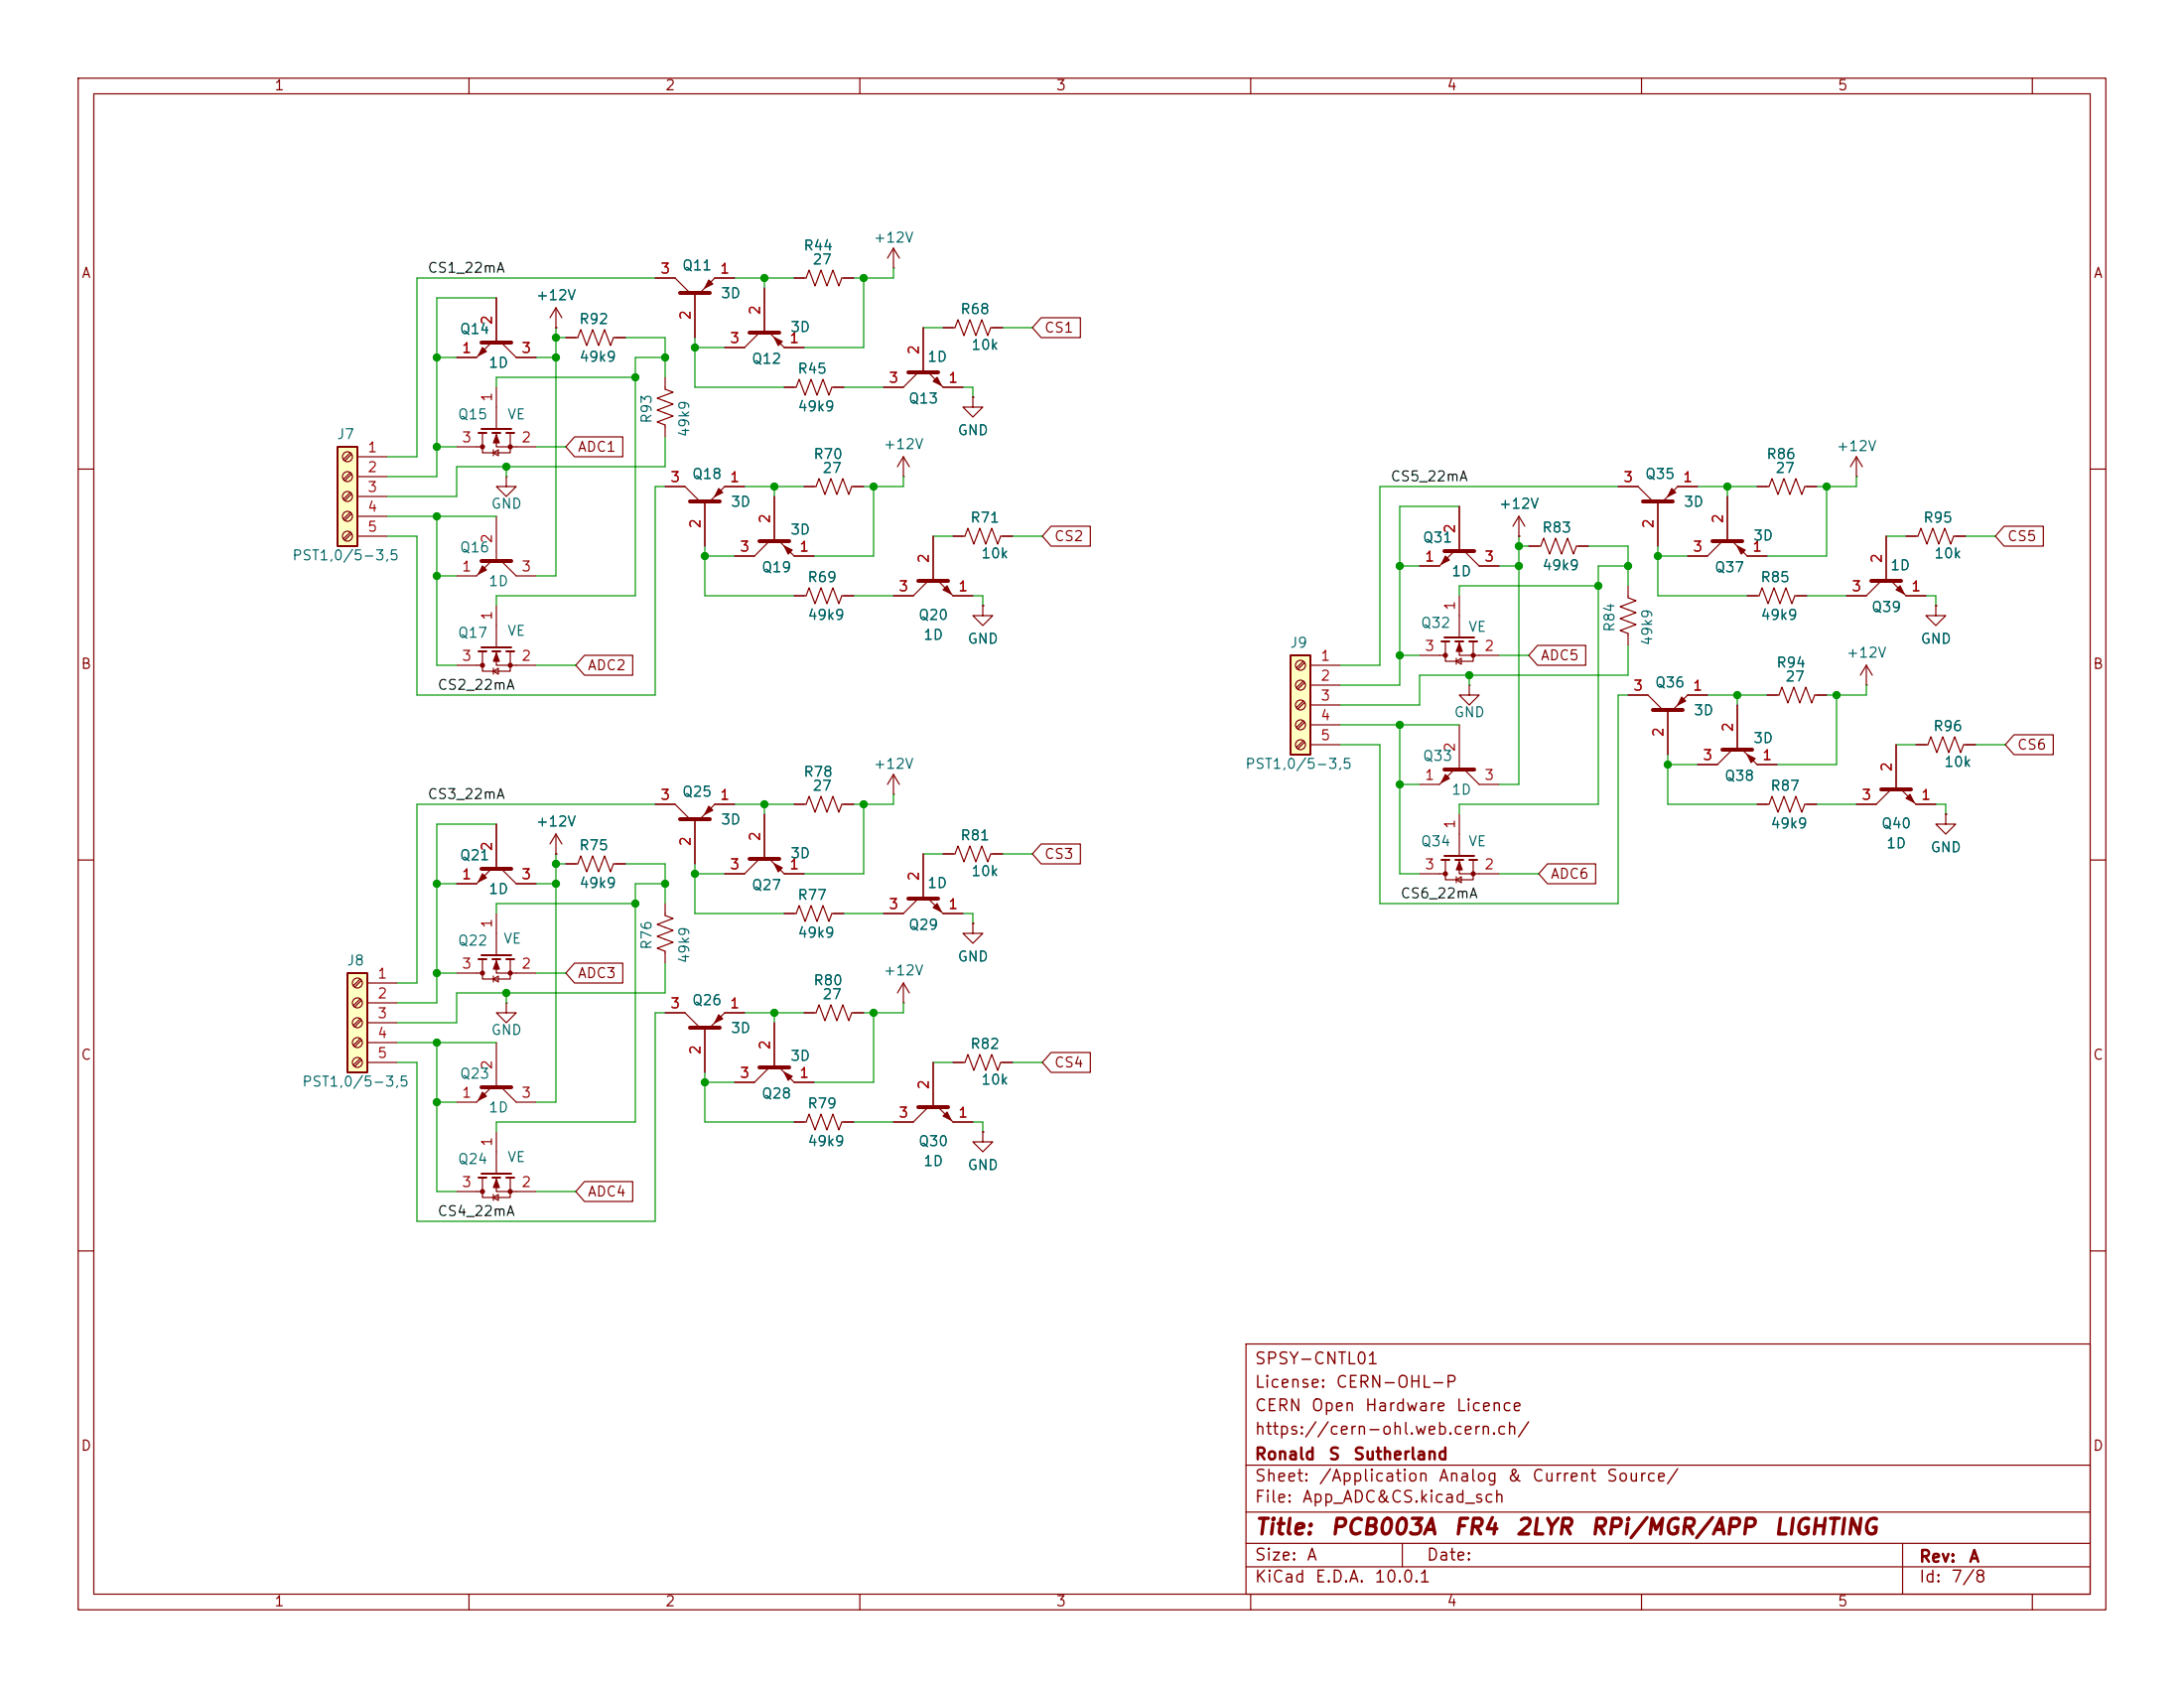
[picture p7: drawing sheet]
<svg xmlns="http://www.w3.org/2000/svg" width="279mm" height="216mm" viewBox="0 0 279 216" stroke-linecap="round" stroke-linejoin="round" font-family="sans-serif">
<g fill="none" stroke="#840000" stroke-width=".15">
<path d="M10 10h259.4v195.9h-259.4zM12 12h255.4v191.9h-255.4zM60 10v2M110 10v2M160 10v2M210 10v2M260 10v2M237.5 58.4l-.8 1.3M237.5 58.4l.8 1.3M237.5 58.4v2.6M10 60h2M63.5 77.5v5.3"/>
<path d="M208.3 74.9v1.6l1 .3-2 .8 2 .8-2 .7 2 .8-2 .7 1 .4v1.6M223.5 76.2h1.5l.4-1 .8 2 .7-2 .8 2 .8-2 .7 2 .4-1h1.5M224.8 62.2h1.5l.4-1 .8 2 .7-2 .8 2 .7-2 .8 2 .4-1h1.5M237.5 61h.1M267.4 60h2M58.4 85.1h3.3M61.7 83.3v2.6h3.6v-2.6M63.1 85.9l.7-.4v.7zM63.1 85.5v.7M63.5 83.3v1.8h5.1M188 87.6v1.3h1.2l-1.2 1.3-1.3-1.3h1.3M188 87.6h.1"/>
<path d="M208.3 88.9h2.5l1.9 1.9M213.4 90.8v5.7M218.4 88.9h-2.5l-1.9 1.9M221.6 95.9l-1.9 1.9h-2.5M222.2 90.2v5.7M222.9 95.9l1.9 1.9h2.5M238.8 87.6h.1M238.8 85.1l-.8 1.3M238.8 85.1l.7 1.3M238.8 85.1v2.5M10 110h2M62.9 111.1l-1.9 1.9h-2.6"/>
<path d="M63.5 105.4v5.7M64.1 111.1l1.9 1.9h2.6M248.9 104.1v1.3h1.3l-1.3 1.3-1.3-1.3h1.3M248.9 104.1h.1M267.4 110h2M62.9 139.1l-1.9 1.9h-2.6M63.5 133.4v5.7M64.1 139.1l1.9 1.9h2.6M64.8 128.3v1.2h1.2l-1.2 1.3-1.3-1.3h1.3M64.8 128.3h.1M58.4 152.4h3.3M61.7 150.6v2.6h3.6v-2.6"/>
<path d="M63.1 153.2l.7-.4v.7zM63.1 152.8v.7M63.5 150.6v1.8h5.1M63.5 144.8v5.3M10 160h2M159.4 171.9h108v32h-108zM267.4 160h2M159.4 197.4h108M159.4 193.4h108M159.4 187.4h108M179.4 197.4v3M243.4 197.4v6.5"/>
<path d="M60 203.9v2M110 203.9v2M159.4 200.4h108M160 203.9v2M210 203.9v2M260 203.9v2"/>
</g>
<path d="M211.5 90.8h3.8M220.3 95.9h3.9M61.6 111.1h3.8M61.6 139.1h3.8" fill="none" stroke="#840000" stroke-width=".51"/>
<g fill="#840000" stroke="#840000" stroke-width=".15">
<path d="M61.7 111.8l.5 .5-1 .5z"/>
<path d="M63.5 150.9l.4 1h-.8z"/>
<path d="M61.7 139.7l.5 .5-1 .5z"/>
<path d="M215.1 89.2l.5 .5-1 .5z"/>
<path d="M223.5 96.5l1 .5-.5 .5z"/>
<path d="M63.5 83.6l.4 1h-.8z"/>
<circle cx="61.7" cy="152.4" r=".25"/>
<circle cx="65.3" cy="152.4" r=".25"/>
<circle cx="61.7" cy="85.1" r=".25"/>
<circle cx="65.3" cy="85.1" r=".25"/>
</g>
<path d="M61.2 83.3h1M61.6 82.8h3.8M63 83.3h1M64.8 83.3h1M61.2 150.6h1M61.6 150.1h3.8M63 150.6h1M64.8 150.6h1" fill="none" stroke="#840000" stroke-width=".25"/>
<path d="M165.1 83.8h2.5v12.7h-2.5z" fill="#ffffc2"/>
<path d="M165.1 83.8h2.5v12.7h-2.5zM184.4 110h1M184.8 109.5h3.8M186.2 110h1M188 110h1" fill="none" stroke="#840000" stroke-width=".25"/>
<g fill="none" stroke="#840000" stroke-width=".15">
<path d="M195.6 69.9h1.5l.4-1.1 .7 2.1 .8-2.1 .8 2.1 .7-2.1 .8 2.1 .4-1h1.5M220.3 69.2l-1.9 1.9h-2.5M221 63.5v5.7M221.6 69.2l1.9 1.9h2.6M240.7 74.3l-1.9 1.9h-2.6M241.3 68.6v5.7M241.9 74.3l1.9 1.9h2.6M166.7 84.6l-.8 .8M166.7 87.1l-.8 .9M166.7 89.7l-.8 .8M166.7 92.2l-.8 .8M166.7 94.7l-.8 .9"/>
<path d="M166.9 84.8l-.9 .8M166.9 87.3l-.9 .8M166.9 89.8l-.9 .9M166.9 92.4l-.9 .8M166.9 94.9l-.9 .9M167.6 85.1h3.8M167.6 87.6h3.8M167.6 90.2h3.8M167.6 92.7h3.8M167.6 95.3h3.8M186.1 98.4l-2 1.9h-2.5M186.7 92.7v5.7"/>
<path d="M187.3 98.4l1.9 1.9h2.6M245.1 95.3h1.5l.4-1.1 .8 2.1 .7-2.1 .8 2.1 .8-2.1 .7 2.1 .4-1h1.5M181.6 111.8h3.3M184.9 110v2.5h3.6v-2.5M186.3 112.5l.6-.4v.8zM186.3 112.1v.8M186.7 110v1.8h5.1M186.7 104.1v5.4"/>
<circle cx="166.4" cy="87.6" r=".63"/>
<circle cx="166.4" cy="90.2" r=".63"/>
<circle cx="166.4" cy="95.2" r=".63"/>
<circle cx="166.4" cy="85.1" r=".63"/>
<circle cx="166.4" cy="92.7" r=".63"/>
</g>
<path d="M219.1 69.2h3.8M239.4 74.3h3.8M184.8 98.4h3.8" fill="none" stroke="#840000" stroke-width=".51"/>
<g fill="#840000" stroke="#840000" stroke-width=".15">
<path d="M222.2 69.9l1.1 .5-.5 .5z"/>
<path d="M184.9 99.1l.5 .5-1 .5z"/>
<path d="M186.7 110.2l.4 1.1h-.8z"/>
<path d="M242.6 75.4l.5-.5 .5 1z"/>
<circle cx="184.9" cy="111.8" r=".25"/>
<circle cx="188.5" cy="111.8" r=".25"/>
</g>
<path d="M43.2 57.2h2.5v12.7h-2.5z" fill="#ffffc2"/>
<path d="M43.2 57.2h2.5v12.7h-2.5zM61.2 122.7h1M61.6 122.2h3.8M63 122.7h1M64.8 122.7h1" fill="none" stroke="#840000" stroke-width=".25"/>
<g fill="none" stroke="#840000" stroke-width=".15">
<path d="M44.8 57.9l-.9 .9M45 58.1l-.9 .8M45.7 58.4h3.8M44.8 60.5l-.9 .8M44.8 63l-.9 .8M44.8 65.5l-.9 .9M44.8 68.1l-.9 .8M45 60.6l-.9 .9M45 63.2l-.9 .8M45 65.7l-.9 .8M45 68.2l-.9 .9M45.7 61h3.8"/>
<path d="M45.7 63.5h3.8M45.7 66h3.8M45.7 68.6h3.8M247.6 77.5v1.2h1.3l-1.3 1.3-1.2-1.3h1.2M247.6 77.5h.1M242.6 95.3v5.7M63.5 116.8v5.4M241.9 101l-1.9 1.9h-2.5M243.2 101l1.9 1.9h2.5M58.4 124.5h3.3M61.7 122.7v2.5h3.6v-2.5M63.1 125.2l.7-.4v.8z"/>
<path d="M63.1 124.8v.8M63.5 122.7v1.8h5.1"/>
<circle cx="44.4" cy="58.4" r=".63"/>
<circle cx="44.4" cy="66" r=".63"/>
<circle cx="44.4" cy="63.5" r=".63"/>
<circle cx="44.4" cy="61" r=".63"/>
<circle cx="44.4" cy="68.6" r=".63"/>
</g>
<g fill="#840000" stroke="#840000" stroke-width=".15">
<path d="M63.5 122.9l.4 1.1h-.8z"/>
<path d="M243.8 102.1l.5-.5 .6 1z"/>
<circle cx="61.7" cy="124.5" r=".25"/>
<circle cx="65.3" cy="124.5" r=".25"/>
</g>
<path d="M240.7 101h3.8" fill="none" stroke="#840000" stroke-width=".51"/>
<path d="M44.4 124.5h2.6v12.7h-2.6z" fill="#ffffc2"/>
<path d="M61.2 55.4h1M61.6 54.9h3.8M63 55.4h1M64.8 55.4h1M184.4 82h1M184.8 81.5h3.8M186.2 82h1M188 82h1M44.4 124.5h2.6v12.7h-2.6z" fill="none" stroke="#840000" stroke-width=".25"/>
<g fill="none" stroke="#840000" stroke-width=".15">
<path d="M63.5 38.1v5.7M71.1 39.4v2.5M71.1 39.4l-.7 1.2M71.1 39.4l.8 1.2M83.8 35.6h2.6l1.9 1.9M88.9 37.5v5.7M94 35.6h-2.6l-1.9 1.9M97.8 36.8v5.7M101.6 35.6h1.5l.4-1.1 .8 2.1 .7-2.1 .8 2.1 .8-2.1 .7 2.1 .4-1h1.5M114.3 34.3h.1M114.3 31.8v2.5M114.3 31.8l-.8 1.2"/>
<path d="M114.3 31.8l.8 1.2M58.4 57.2h3.3M61.7 55.4v2.5h3.6v-2.5M62.9 43.8l-1.9 1.9h-2.6M63.1 57.9l.7-.4v.8zM63.1 57.5v.8M63.5 55.4v1.8h5.1M63.5 49.5v5.4M64.1 43.8l1.9 1.9h2.6M71.1 41.9h.1M72.4 43.2h1.5l.4-1 .8 2 .7-2 .8 2 .7-2 .8 2 .4-1h1.5M73.5 55.9h6.2v2.5h-6.2l-1.1-1.2z"/>
<path d="M85.1 48.3v1.5l1 .4-2 .7 2 .8-2 .8 2 .7-2 .8 1 .4v1.5M97.2 42.5l-2 2h-2.5M98.4 42.5l1.9 2h2.6M100.3 49.5h1.6l.3-1 .8 2 .8-2 .7 2 .8-2 .7 2 .4-1h1.5M115.6 58.4v2.6M115.6 58.4l-.8 1.3M115.6 58.4l.7 1.3M117.5 47.6l-1.9 1.9h-2.6M118.1 41.9v5.7M118.7 47.6l1.9 1.9h2.6M120.6 41.9h1.6l.4-1 .7 2 .8-2 .7 2 .8-2 .8 2 .3-1h1.6M124.5 50.8v1.3h1.2l-1.2 1.2-1.3-1.2h1.3"/>
<path d="M124.5 50.8h.1M133.2 40.6h5v2.6h-5l-1.1-1.3zM62.9 71.8l-1.9 1.9h-2.6M63.5 66v5.8M64.1 71.8l1.9 1.9h2.6M64.8 61v1.2h1.2l-1.2 1.3-1.3-1.3h1.3M64.8 61h.1M85.1 62.2h2.5l1.9 1.9M90.2 64.1v5.8M95.2 62.2h-2.5l-1.9 1.9M98.4 69.2l-1.9 1.9h-2.5M99.1 63.5v5.7"/>
<path d="M99.7 69.2l1.9 1.9h2.5M101.6 76.2h1.5l.4-1 .8 2 .7-2 .8 2 .8-2 .7 2 .4-1h1.5M102.9 62.2h1.5l.4-1 .7 2 .8-2 .8 2 .7-2 .8 2 .4-1h1.5M115.6 61h.1M118.7 74.3l-1.9 1.9h-2.5M119.4 68.6v5.7M120 74.3l1.9 1.9h2.6M121.9 68.6h1.5l.4-1 .8 2 .7-2 .8 2 .8-2 .7 2 .4-1h1.5M125.7 77.5v1.2h1.3l-1.3 1.3-1.2-1.3h1.2M125.7 77.5h.1M134.5 67.3h5v2.6h-5l-1.2-1.3zM186.1 70.5l-2 1.9h-2.5"/>
<path d="M186.7 64.8v5.7M186.7 76.2v5.3M187.3 70.5l1.9 1.9h2.6M194.3 68.6h.1M194.3 66l-.8 1.3M194.3 66l.8 1.3M194.3 66v2.6M195.6 69.9h1.2M201.9 69.9h1.3M207 62.2h2.5l2 1.9M212.1 64.1v5.8M215.9 71.1h2.5"/>
<path d="M217.2 62.2h-2.6l-1.9 1.9M221 63.5v5.7M223.5 71.1h2.6M223.5 76.2h1.3M224.8 62.2h1.3M229.9 76.2h1.2M231.1 62.2h1.3M236.2 76.2h2.6M241.3 68.6v5.7M243.8 68.6h1.6l.3-1 .8 2 .8-2 .7 2 .8-2 .8 2 .3-1h1.6M243.8 76.2h2.6M247.6 77.5h.1"/>
<path d="M256.4 67.3h5v2.6h-5l-1.1-1.3zM74.8 83.8h6.1v2.6h-6.1l-1.1-1.3zM114.3 99.1l-.8 1.2M114.3 99.1l.8 1.2M114.3 99.1v2.5M181.6 83.8h3.3M184.9 82v2.6h3.6v-2.6M186.3 84.6l.6-.4v.8zM186.3 84.2v.8M186.7 82v1.8h5.1M196.7 82.5h6.2v2.6h-6.2l-1.1-1.3zM208.3 88.9h2.5"/>
<path d="M213.4 90.8v5.7M215.9 88.9h2.5M217.2 97.8h2.5M222.2 90.2v5.7M224.8 97.8h2.5M226.1 88.9h1.5l.4-1 .7 2 .8-2 .8 2 .7-2 .8 2 .4-1h1.5M242.6 95.3v5.7M245.1 95.3h1.3M251.5 95.3h1.2M257.7 94h5v2.5h-5l-1.2-1.2zM58.4 113h2.6M63.5 105.4v5.7"/>
<path d="M66 113h2.6M71.1 109.2h.1M71.1 106.7l-.7 1.3M71.1 106.7l.8 1.3M71.1 106.7v2.5M72.4 110.5h1.5l.4-1 .8 2 .7-2 .8 2 .7-2 .8 2 .4-1h1.5M83.8 102.9h2.6l1.9 1.9M85.1 115.6v1.5l1 .4-2 .7 2 .8-2 .8 2 .7-2 .8 1 .4v1.5M88.9 104.8v5.7M94 102.9h-2.6l-1.9 1.9M97.2 109.9l-2 1.9h-2.5M97.8 104.1v5.8"/>
<path d="M98.4 109.9l1.9 1.9h2.6M100.3 116.8h1.6l.3-1 .8 2.1 .8-2.1 .7 2.1 .8-2.1 .7 2.1 .4-1.1h1.5M101.6 102.9h1.5l.4-1 .8 2 .7-2 .8 2 .8-2 .7 2 .4-1h1.5M114.3 101.6h.1M117.5 114.9l-1.9 1.9h-2.6M118.1 109.2v5.7M118.7 114.9l1.9 1.9h2.6M120.6 109.2h1.6l.4-1 .7 2 .8-2 .7 2 .8-2 .8 2 .3-1h1.6M124.5 118.1v1.3h1.2l-1.2 1.3-1.3-1.3h1.3M124.5 118.1h.1M133.2 107.9h5v2.6h-5l-1.1-1.3zM198 110.5h6.1v2.5h-6.1l-1.2-1.2z"/>
<path d="M224.8 102.9h1.5l.4-1 .8 2 .7-2 .8 2 .7-2 .8 2 .4-1h1.5M237.5 102.9h2.5M245.1 102.9h2.5M248.9 104.1h.1M46.1 125.2l-.9 .9M46.1 127.8l-.9 .8M46.1 130.3l-.9 .8M46.1 132.8l-.9 .9M46.1 135.4l-.9 .8M46.3 125.4l-.9 .8M46.3 127.9l-.9 .9M46.3 130.5l-.9 .8"/>
<path d="M46.3 133l-.9 .9M46.3 135.6l-.9 .8M47 125.7h3.8M47 128.3h3.8M47 130.8h3.8M47 133.4h3.8M47 135.9h3.8M73.5 123.2h6.2v2.5h-6.2l-1.1-1.2zM85.1 129.5h2.5l1.9 1.9M90.2 131.4v5.8M95.2 129.5h-2.5l-1.9 1.9M98.4 136.5l-1.9 1.9h-2.5"/>
<path d="M99.1 130.8v5.7M99.7 136.5l1.9 1.9h2.5M102.9 129.5h1.5l.4-1 .7 2.1 .8-2.1 .8 2.1 .7-2.1 .8 2.1 .4-1.1h1.5M115.6 128.3h.1M115.6 125.7l-.8 1.3M115.6 125.7l.7 1.3M115.6 125.7v2.6M119.4 135.9v5.7M121.9 135.9h1.5l.4-1 .8 2 .7-2 .8 2 .8-2 .7 2 .4-1h1.5M134.5 134.6h5v2.6h-5l-1.2-1.3zM74.8 151.1h6.1v2.6h-6.1l-1.1-1.3zM101.6 143.5h1.5l.4-1 .8 2 .7-2 .8 2 .8-2 .7 2 .4-1h1.5"/>
<path d="M118.7 141.6l-1.9 1.9h-2.5M120 141.6l1.9 1.9h2.6M125.7 144.8v1.3h1.3l-1.3 1.2-1.2-1.2h1.2M125.7 144.8h.1"/>
<circle cx="45.7" cy="125.7" r=".63"/>
<circle cx="45.7" cy="128.3" r=".63"/>
<circle cx="45.7" cy="130.8" r=".63"/>
<circle cx="45.7" cy="133.3" r=".63"/>
<circle cx="45.7" cy="135.9" r=".63"/>
</g>
<g fill="none" stroke="#840000" stroke-width=".51">
<path d="M87 37.5h3.8M61.6 43.8h3.8M95.9 42.5h3.8M116.2 47.6h3.8M61.6 71.8h3.8M88.3 64.1h3.8M97.2 69.2h3.8M117.5 74.3h3.8M184.8 70.5h3.8M210.2 64.1h3.8M87 104.8h3.8M95.9 109.9h3.8"/>
<path d="M116.2 114.9h3.8M88.3 131.4h3.8M97.2 136.5h3.8M117.5 141.6h3.8"/>
</g>
<g fill="#840000" stroke="#840000" stroke-width=".15">
<path d="M184.9 71.1l.5 .5-1 .5z"/>
<path d="M90.7 103.1l.5 .5-1 .5z"/>
<path d="M186.7 82.3l.4 1h-.8z"/>
<path d="M99.1 110.5l1 .5-.5 .5z"/>
<path d="M213.9 62.5l.5 .5-1 .5z"/>
<path d="M91.9 129.8l.6 .5-1.1 .5z"/>
<path d="M100.3 137.2l1 .5-.5 .5z"/>
<path d="M119.4 116.1l.5-.5 .5 1z"/>
<path d="M120.6 142.7l.6-.5 .5 1.1z"/>
<path d="M61.7 44.5l.5 .5-1 .5z"/>
<path d="M63.5 55.6l.4 1h-.8z"/>
<path d="M61.7 72.4l.5 .5-1 .5z"/>
<path d="M100.3 69.9l1 .5-.5 .5z"/>
<path d="M91.9 62.5l.6 .5-1.1 .5z"/>
<path d="M119.4 48.8l.5-.5 .5 1z"/>
<path d="M90.7 35.8l.5 .5-1 .5z"/>
<path d="M99.1 43.2l1 .5-.5 .5z"/>
<path d="M120.6 75.4l.6-.5 .5 1z"/>
<circle cx="184.9" cy="83.8" r=".25"/>
<circle cx="188.5" cy="83.8" r=".25"/>
<circle cx="61.7" cy="57.1" r=".25"/>
<circle cx="65.3" cy="57.1" r=".25"/>
</g>
<g fill="none" stroke="#009600" stroke-width=".15">
<path d="M63.5 38.1h-7.6v22.9h-6.4M83.8 35.6h-30.5v22.8h-3.8M94 35.6h7.6M97.8 35.6v1.2M110.5 35.6v8.9h-7.6M114.3 34.3v1.3h-5.1M55.9 45.7h2.5M55.9 57.2h2.5M64.8 59.7v1.3M68.6 45.7h2.5M68.6 57.2h3.8M71.1 41.9v31.8h-2.5"/>
<path d="M71.1 43.2h1.3M80 43.2h5.1v5.1M81.3 48.3h-17.8v1.2M85.1 45.7h-3.8v30.5h-17.8v1.3M85.1 55.9v3.8h-26.7v3.8h-8.9M88.9 43.2v6.3h11.4M88.9 44.5h3.8M107.9 49.5h5.1M118.1 41.9h2.5M123.2 49.5h1.3v1.3M128.3 41.9h3.8M49.5 66h14"/>
<path d="M55.9 66v19.1h2.5M55.9 73.7h2.5M85.1 62.2h-1.3v26.7h-30.5v-20.3h-3.8M90.2 69.9v6.3h11.4M90.2 71.1h3.8M95.2 62.2h7.7M99.1 62.2v1.3M109.2 76.2h5.1M111.8 62.2v8.9h-7.7M115.6 61v1.2h-5.1M119.4 68.6h2.5M124.5 76.2h1.2v1.3"/>
<path d="M129.5 68.6h3.8M179.1 72.4h2.5M186.7 64.8h-7.6v22.8h-7.7M191.8 72.4h2.5M194.3 68.6v31.7h-2.5M194.3 69.9h1.3M203.2 69.9h5.1v5M204.5 74.9h-17.8v1.3M207 62.2h-30.5v22.9h-5.1M208.3 72.4h-3.8v30.5h-17.8v1.2M212.1 69.9v6.3h11.4M212.1 71.1h3.8"/>
<path d="M217.2 62.2h7.6M221 62.2v1.3M231.1 76.2h5.1M233.7 62.2v8.9h-7.6M237.5 61v1.2h-5.1M241.3 68.6h2.5M246.4 76.2h1.2v1.3M251.5 68.6h3.8M68.6 85.1h5.1M171.4 92.7h15.3M179.1 92.7v19.1h2.5M179.1 83.8h2.5"/>
<path d="M188 86.4v1.2M191.8 83.8h3.8M208.3 82.6v3.8h-26.7v3.8h-10.2M208.3 88.9h-1.3v26.7h-30.5v-20.3h-5.1M213.4 96.5v6.4h11.4M213.4 97.8h3.8M218.4 88.9h7.7M222.2 88.9v1.3M234.9 88.9v8.9h-7.6M238.8 87.6v1.3h-5.1M242.6 95.3h2.5M252.7 95.3h3.8"/>
<path d="M55.9 113h2.5M63.5 105.4h-7.6v22.9h-5.1M68.6 113h2.5M71.1 110.5h1.3M71.1 109.2v31.8h-2.5M80 110.5h5.1v5.1M81.3 115.6h-17.8v1.2M83.8 102.9h-30.5v22.8h-2.5M85.1 113h-3.8v30.5h-17.8v1.3M88.9 111.8h3.8M88.9 110.5v6.3h11.4M94 102.9h7.6"/>
<path d="M97.8 102.9v1.2M107.9 116.8h5.1M110.5 102.9v8.9h-7.6M114.3 101.6v1.3h-5.1M118.1 109.2h2.5M123.2 116.8h1.3v1.3M128.3 109.2h3.8M179.1 100.3h2.5M191.8 111.8h5M232.4 102.9h5.1M247.6 102.9h1.3v1.2M50.8 133.4h12.7"/>
<path d="M55.9 133.4v19h2.5M55.9 124.5h2.5M64.8 127v1.3M68.6 124.5h3.8M85.1 129.5h-1.3v26.7h-30.5v-20.3h-2.5M85.1 123.2v3.8h-26.7v3.8h-7.6M90.2 137.2v6.3h11.4M90.2 138.4h3.8M95.2 129.5h7.7M99.1 129.5v1.3M111.8 129.5v8.9h-7.7M115.6 128.3v1.2h-5.1"/>
<path d="M119.4 135.9h2.5M129.5 135.9h3.8M55.9 141h2.5M68.6 152.4h5.1M109.2 143.5h5.1M124.5 143.5h1.2v1.3"/>
</g>
<g fill="#009600" stroke="#009600" stroke-width=".13">
<circle cx="213.4" cy="97.8" r=".46"/>
<circle cx="111.8" cy="62.2" r=".46"/>
<circle cx="110.5" cy="102.9" r=".46"/>
<circle cx="179.1" cy="92.7" r=".46"/>
<circle cx="179.1" cy="100.3" r=".46"/>
<circle cx="111.8" cy="129.5" r=".46"/>
<circle cx="212.1" cy="71.1" r=".46"/>
<circle cx="208.3" cy="72.4" r=".46"/>
<circle cx="233.7" cy="62.2" r=".46"/>
<circle cx="221" cy="62.2" r=".46"/>
<circle cx="97.8" cy="102.9" r=".46"/>
<circle cx="88.9" cy="111.8" r=".46"/>
<circle cx="90.2" cy="71.1" r=".46"/>
<circle cx="99.1" cy="62.2" r=".46"/>
<circle cx="179.1" cy="72.4" r=".46"/>
<circle cx="179.1" cy="83.8" r=".46"/>
<circle cx="204.5" cy="74.9" r=".46"/>
<circle cx="194.3" cy="69.9" r=".46"/>
<circle cx="194.3" cy="72.4" r=".46"/>
<circle cx="188" cy="86.4" r=".46"/>
<circle cx="222.2" cy="88.9" r=".46"/>
<circle cx="234.9" cy="88.9" r=".46"/>
<circle cx="85.1" cy="113" r=".46"/>
<circle cx="81.3" cy="115.6" r=".46"/>
<circle cx="99.1" cy="129.5" r=".46"/>
<circle cx="81.3" cy="48.3" r=".46"/>
<circle cx="71.1" cy="45.7" r=".46"/>
<circle cx="85.1" cy="45.7" r=".46"/>
<circle cx="88.9" cy="44.5" r=".46"/>
<circle cx="71.1" cy="43.2" r=".46"/>
<circle cx="55.9" cy="45.7" r=".46"/>
<circle cx="64.8" cy="59.7" r=".46"/>
<circle cx="110.5" cy="35.6" r=".46"/>
<circle cx="97.8" cy="35.6" r=".46"/>
<circle cx="90.2" cy="138.4" r=".46"/>
<circle cx="55.9" cy="124.5" r=".46"/>
<circle cx="55.9" cy="141" r=".46"/>
<circle cx="55.9" cy="133.4" r=".46"/>
<circle cx="55.9" cy="57.2" r=".46"/>
<circle cx="55.9" cy="66" r=".46"/>
<circle cx="55.9" cy="73.7" r=".46"/>
<circle cx="71.1" cy="110.5" r=".46"/>
<circle cx="71.1" cy="113" r=".46"/>
<circle cx="55.9" cy="113" r=".46"/>
<circle cx="64.8" cy="127" r=".46"/>
</g>
<g font-size="2" fill="#840000">
<text x="160.4" y="196.8">Title:</text>
<text x="170.1" y="196.8">PCB003A</text>
<text x="185.8" y="196.8">FR4</text>
<text x="193.8" y="196.8">2LYR</text>
<text x="203.3" y="196.8">RPi/MGR/APP</text>
<text x="226.8" y="196.8">LIGHTING</text>
</g>
<g font-size="1.5" fill="#840000">
<text x="160.4" y="177.9">License:</text>
<text x="160.4" y="174.9">SPSY-CNTL01</text>
<text x="170.8" y="177.9">CERN-OHL-P</text>
<text x="160.4" y="183.9">https://cern-ohl.web.cern.ch/</text>
<text x="160.4" y="180.9">CERN</text>
<text x="167.6" y="180.9">Open</text>
<text x="174.5" y="180.9">Hardware</text>
<text x="186.2" y="180.9">Licence</text>
<text x="160.4" y="189.9">Sheet:</text>
<text x="160.4" y="187.1">Ronald</text>
<text x="168.6" y="189.9">/Application</text>
<text x="169.9" y="187.1">S</text>
<text x="173" y="187.1">Sutherland</text>
<text x="183.9" y="189.9">Analog</text>
<text x="192.7" y="189.9">&amp;</text>
<text x="195.9" y="189.9">Current</text>
<text x="205.4" y="189.9">Source/</text>
<text x="160.4" y="192.6">File:</text>
<text x="166.5" y="192.6">App_ADC&amp;CS.kicad_sch</text>
<text x="160.4" y="202.8">KiCad</text>
<text x="160.4" y="200">Size:</text>
<text x="167.1" y="200">A</text>
<text x="168.1" y="202.8">E.D.A.</text>
<text x="175.7" y="202.8">10.0.1</text>
<text x="182.4" y="200">Date:</text>
<text x="245.4" y="200.2">Rev:</text>
<text x="245.4" y="202.8">Id:</text>
<text x="249.5" y="202.8">7/8</text>
<text x="251.8" y="200.2">A</text>
</g>
<g font-size="1.3" fill="#840000">
<text x="35" y="11.9">1</text>
<text x="85" y="11.9">2</text>
<text x="135" y="11.9">3</text>
<text x="185" y="11.9">4</text>
<text x="235" y="11.9">5</text>
<text x="10.3" y="35.9">A</text>
<text x="267.7" y="35.9">A</text>
<text x="133.5" y="42.9">CS1</text>
<text x="73.8" y="58.1">ADC1</text>
<text x="134.8" y="69.5">CS2</text>
<text x="256.7" y="69.5">CS5</text>
<text x="10.3" y="85.9">B</text>
<text x="75.1" y="86">ADC2</text>
<text x="197" y="84.8">ADC5</text>
<text x="267.7" y="85.9">B</text>
<text x="258" y="96.2">CS6</text>
<text x="133.5" y="110.2">CS3</text>
<text x="198.3" y="112.7">ADC6</text>
<text x="73.8" y="125.4">ADC3</text>
<text x="10.3" y="135.9">C</text>
<text x="134.8" y="136.8">CS4</text>
<text x="267.7" y="135.9">C</text>
<text x="75.1" y="153.4">ADC4</text>
<text x="10.3" y="185.9">D</text>
<text x="267.7" y="185.9">D</text>
<text x="35" y="205.8">1</text>
<text x="85" y="205.8">2</text>
<text x="135" y="205.8">3</text>
<text x="185" y="205.8">4</text>
<text x="235" y="205.8">5</text>
</g>
<g font-size="1.3" fill="#0f0f0f">
<text x="54.6" y="35.2">CS1_22mA</text>
<text x="177.8" y="61.9">CS5_22mA</text>
<text x="55.9" y="88.6">CS2_22mA</text>
<text x="54.6" y="102.5">CS3_22mA</text>
<text x="179.1" y="115.2">CS6_22mA</text>
<text x="55.9" y="155.9">CS4_22mA</text>
</g>
<g font-size="1.3" fill="#a90000">
<text x="84.4" y="35.3">3</text>
<text x="92" y="35.3">1</text>
<text x="63.2" y="41.7" transform="rotate(-90 63.2 41.7)">2</text>
<text x="88.6" y="41" transform="rotate(-90 88.6 41)">2</text>
<text x="97.5" y="40.4" transform="rotate(-90 97.5 40.4)">2</text>
<text x="59" y="45.5">1</text>
<text x="66.6" y="45.5">3</text>
<text x="93.3" y="44.2">3</text>
<text x="100.9" y="44.2">1</text>
<text x="117.9" y="45.5" transform="rotate(-90 117.9 45.5)">2</text>
<text x="63.2" y="51.5" transform="rotate(-90 63.2 51.5)">1</text>
<text x="113.6" y="49.3">3</text>
<text x="121.2" y="49.3">1</text>
<text x="46.9" y="58.2">1</text>
<text x="59" y="56.9">3</text>
<text x="66.6" y="56.9">2</text>
<text x="46.9" y="60.7">2</text>
<text x="46.9" y="63.2">3</text>
<text x="46.9" y="65.8">4</text>
<text x="85.7" y="62">3</text>
<text x="93.3" y="62">1</text>
<text x="207.6" y="62">3</text>
<text x="215.2" y="62">1</text>
<text x="46.9" y="68.3">5</text>
<text x="63.2" y="69.6" transform="rotate(-90 63.2 69.6)">2</text>
<text x="89.9" y="67.7" transform="rotate(-90 89.9 67.7)">2</text>
<text x="94.5" y="70.9">3</text>
<text x="98.8" y="67.1" transform="rotate(-90 98.8 67.1)">2</text>
<text x="102.2" y="70.9">1</text>
<text x="186.4" y="68.3" transform="rotate(-90 186.4 68.3)">2</text>
<text x="211.8" y="67.7" transform="rotate(-90 211.8 67.7)">2</text>
<text x="216.5" y="70.9">3</text>
<text x="220.7" y="67.1" transform="rotate(-90 220.7 67.1)">2</text>
<text x="224.1" y="70.9">1</text>
<text x="59" y="73.4">1</text>
<text x="66.6" y="73.4">3</text>
<text x="114.9" y="75.9">3</text>
<text x="119.1" y="72.1" transform="rotate(-90 119.1 72.1)">2</text>
<text x="122.5" y="75.9">1</text>
<text x="182.2" y="72.1">1</text>
<text x="189.8" y="72.1">3</text>
<text x="236.8" y="75.9">3</text>
<text x="241" y="72.1" transform="rotate(-90 241 72.1)">2</text>
<text x="244.4" y="75.9">1</text>
<text x="63.2" y="79.4" transform="rotate(-90 63.2 79.4)">1</text>
<text x="182.2" y="83.6">3</text>
<text x="186.4" y="78.2" transform="rotate(-90 186.4 78.2)">1</text>
<text x="189.8" y="83.6">2</text>
<text x="59" y="84.8">3</text>
<text x="66.6" y="84.8">2</text>
<text x="168.8" y="84.8">1</text>
<text x="168.8" y="87.4">2</text>
<text x="168.8" y="89.9">3</text>
<text x="208.8" y="88.6">3</text>
<text x="216.5" y="88.6">1</text>
<text x="168.8" y="92.5">4</text>
<text x="168.8" y="95">5</text>
<text x="213.1" y="94.4" transform="rotate(-90 213.1 94.4)">2</text>
<text x="222" y="93.7" transform="rotate(-90 222 93.7)">2</text>
<text x="182.2" y="100.1">1</text>
<text x="186.4" y="96.3" transform="rotate(-90 186.4 96.3)">2</text>
<text x="189.8" y="100.1">3</text>
<text x="217.7" y="97.5">3</text>
<text x="225.4" y="97.5">1</text>
<text x="242.3" y="98.8" transform="rotate(-90 242.3 98.8)">2</text>
<text x="84.4" y="102.6">3</text>
<text x="92" y="102.6">1</text>
<text x="97.5" y="107.7" transform="rotate(-90 97.5 107.7)">2</text>
<text x="186.4" y="106.1" transform="rotate(-90 186.4 106.1)">1</text>
<text x="238.1" y="102.6">3</text>
<text x="245.7" y="102.6">1</text>
<text x="59" y="112.8">1</text>
<text x="63.2" y="109" transform="rotate(-90 63.2 109)">2</text>
<text x="66.6" y="112.8">3</text>
<text x="88.6" y="108.3" transform="rotate(-90 88.6 108.3)">2</text>
<text x="93.3" y="111.5">3</text>
<text x="100.9" y="111.5">1</text>
<text x="117.9" y="112.8" transform="rotate(-90 117.9 112.8)">2</text>
<text x="182.2" y="111.5">3</text>
<text x="189.8" y="111.5">2</text>
<text x="63.2" y="118.8" transform="rotate(-90 63.2 118.8)">1</text>
<text x="113.6" y="116.6">3</text>
<text x="121.2" y="116.6">1</text>
<text x="48.2" y="125.5">1</text>
<text x="59" y="124.2">3</text>
<text x="66.6" y="124.2">2</text>
<text x="48.2" y="128">2</text>
<text x="48.2" y="130.6">3</text>
<text x="85.7" y="129.3">3</text>
<text x="93.3" y="129.3">1</text>
<text x="48.2" y="133.1">4</text>
<text x="48.2" y="135.6">5</text>
<text x="63.2" y="136.9" transform="rotate(-90 63.2 136.9)">2</text>
<text x="89.9" y="135" transform="rotate(-90 89.9 135)">2</text>
<text x="98.8" y="134.4" transform="rotate(-90 98.8 134.4)">2</text>
<text x="59" y="140.7">1</text>
<text x="66.6" y="140.7">3</text>
<text x="94.5" y="138.2">3</text>
<text x="102.2" y="138.2">1</text>
<text x="114.9" y="143.3">3</text>
<text x="119.1" y="139.5" transform="rotate(-90 119.1 139.5)">2</text>
<text x="122.5" y="143.3">1</text>
<text x="63.2" y="146.8" transform="rotate(-90 63.2 146.8)">1</text>
<text x="59" y="152.1">3</text>
<text x="66.6" y="152.1">2</text>
</g>
<g font-size="1.3" fill="#006464">
<text x="87.2" y="34.9">Q11</text>
<text x="102.7" y="32.4">R44</text>
<text x="103.8" y="34.1">27</text>
<text x="111.7" y="31.3">+12V</text>
<text x="68.5" y="38.7">+12V</text>
<text x="74" y="41.8">R92</text>
<text x="92.1" y="38.5">3D</text>
<text x="122.8" y="40.5">R68</text>
<text x="58.7" y="43">Q14</text>
<text x="62.4" y="47.3">1D</text>
<text x="74" y="46.6">49k9</text>
<text x="96.1" y="46.8">Q12</text>
<text x="101" y="42.8">3D</text>
<text x="118.5" y="46.6">1D</text>
<text x="124.2" y="45.1">10k</text>
<text x="58.5" y="53.9">Q15</text>
<text x="64.8" y="53.9">VE</text>
<text x="101.9" y="48.1">R45</text>
<text x="102" y="52.9">49k9</text>
<text x="116.1" y="51.9">Q13</text>
<text x="43" y="56.5">J7</text>
<text x="83.7" y="54.3" transform="rotate(-90 83.7 54.3)">R93</text>
<text x="88.5" y="56" transform="rotate(-90 88.5 56)">49k9</text>
<text x="104" y="59">R70</text>
<text x="112.9" y="57.8">+12V</text>
<text x="122.4" y="56">GND</text>
<text x="225.9" y="59">R86</text>
<text x="234.8" y="58">+12V</text>
<text x="62.7" y="65.4">GND</text>
<text x="88.4" y="61.6">Q18</text>
<text x="93.4" y="65.1">3D</text>
<text x="105.1" y="60.8">27</text>
<text x="191.7" y="65.4">+12V</text>
<text x="210.4" y="61.6">Q35</text>
<text x="215.3" y="65.1">3D</text>
<text x="227" y="60.8">27</text>
<text x="37.3" y="72">PST1,0/5-3,5</text>
<text x="58.7" y="71">Q16</text>
<text x="101" y="68.7">3D</text>
<text x="124" y="67.2">R71</text>
<text x="125.4" y="71.7">10k</text>
<text x="181.9" y="69.7">Q31</text>
<text x="197.2" y="68.4">R83</text>
<text x="224.2" y="69.4">3D</text>
<text x="246" y="67.2">R95</text>
<text x="247.3" y="71.7">10k</text>
<text x="62.4" y="75.3">1D</text>
<text x="97.3" y="73.5">Q19</text>
<text x="103.2" y="74.8">R69</text>
<text x="185.6" y="74">1D</text>
<text x="197.2" y="73.3">49k9</text>
<text x="219.3" y="73.5">Q37</text>
<text x="225.1" y="74.8">R85</text>
<text x="241.7" y="73.3">1D</text>
<text x="58.5" y="81.9">Q17</text>
<text x="64.8" y="81.6">VE</text>
<text x="103.2" y="79.6">49k9</text>
<text x="117.4" y="79.6">Q20</text>
<text x="118" y="82.1">1D</text>
<text x="123.7" y="82.7">GND</text>
<text x="164.9" y="83.2">J9</text>
<text x="181.7" y="80.6">Q32</text>
<text x="187.8" y="81.1">VE</text>
<text x="206.9" y="80.9" transform="rotate(-90 206.9 80.9)">R84</text>
<text x="211.7" y="82.7" transform="rotate(-90 211.7 82.7)">49k9</text>
<text x="225.2" y="79.6">49k9</text>
<text x="239.3" y="78.6">Q39</text>
<text x="245.6" y="82.7">GND</text>
<text x="211.6" y="88.2">Q36</text>
<text x="227.2" y="85.7">R94</text>
<text x="228.3" y="87.5">27</text>
<text x="236.1" y="84.4">+12V</text>
<text x="185.9" y="92">GND</text>
<text x="216.6" y="91.8">3D</text>
<text x="224.2" y="95.4">3D</text>
<text x="247.2" y="93.8">R96</text>
<text x="102.7" y="99.7">R78</text>
<text x="103.8" y="101.4">27</text>
<text x="111.7" y="98.7">+12V</text>
<text x="159.2" y="98.7">PST1,0/5-3,5</text>
<text x="181.9" y="97.6">Q33</text>
<text x="185.6" y="102">1D</text>
<text x="220.5" y="100.2">Q38</text>
<text x="226.4" y="101.4">R87</text>
<text x="248.6" y="98.4">10k</text>
<text x="68.5" y="106">+12V</text>
<text x="87.2" y="102.2">Q25</text>
<text x="92.1" y="105.8">3D</text>
<text x="122.8" y="107.8">R81</text>
<text x="226.4" y="106.3">49k9</text>
<text x="240.6" y="106.3">Q40</text>
<text x="58.7" y="110.3">Q21</text>
<text x="74" y="109.1">R75</text>
<text x="74" y="113.9">49k9</text>
<text x="101" y="110.1">3D</text>
<text x="118.5" y="113.9">1D</text>
<text x="124.2" y="112.4">10k</text>
<text x="181.7" y="108.6">Q34</text>
<text x="187.8" y="108.6">VE</text>
<text x="241.2" y="108.8">1D</text>
<text x="246.9" y="109.3">GND</text>
<text x="62.4" y="114.7">1D</text>
<text x="96.1" y="114.1">Q27</text>
<text x="101.9" y="115.4">R77</text>
<text x="116.1" y="119.2">Q29</text>
<text x="44.3" y="123.8">J8</text>
<text x="58.5" y="121.3">Q22</text>
<text x="64.3" y="121">VE</text>
<text x="83.7" y="121.6" transform="rotate(-90 83.7 121.6)">R76</text>
<text x="88.5" y="123.3" transform="rotate(-90 88.5 123.3)">49k9</text>
<text x="102" y="120.2">49k9</text>
<text x="112.9" y="125.1">+12V</text>
<text x="122.4" y="123.3">GND</text>
<text x="88.4" y="128.9">Q26</text>
<text x="104" y="126.3">R80</text>
<text x="105.1" y="128.1">27</text>
<text x="62.7" y="132.7">GND</text>
<text x="93.4" y="132.4">3D</text>
<text x="101" y="136">3D</text>
<text x="124" y="134.5">R82</text>
<text x="38.6" y="139.3">PST1,0/5-3,5</text>
<text x="58.7" y="138.3">Q23</text>
<text x="62.4" y="142.6">1D</text>
<text x="97.3" y="140.8">Q28</text>
<text x="103.2" y="142.1">R79</text>
<text x="125.4" y="139">10k</text>
<text x="58.5" y="149.2">Q24</text>
<text x="64.8" y="148.9">VE</text>
<text x="103.2" y="146.9">49k9</text>
<text x="117.4" y="146.9">Q30</text>
<text x="118" y="149.5">1D</text>
<text x="123.7" y="150">GND</text>
</g>
</svg>
